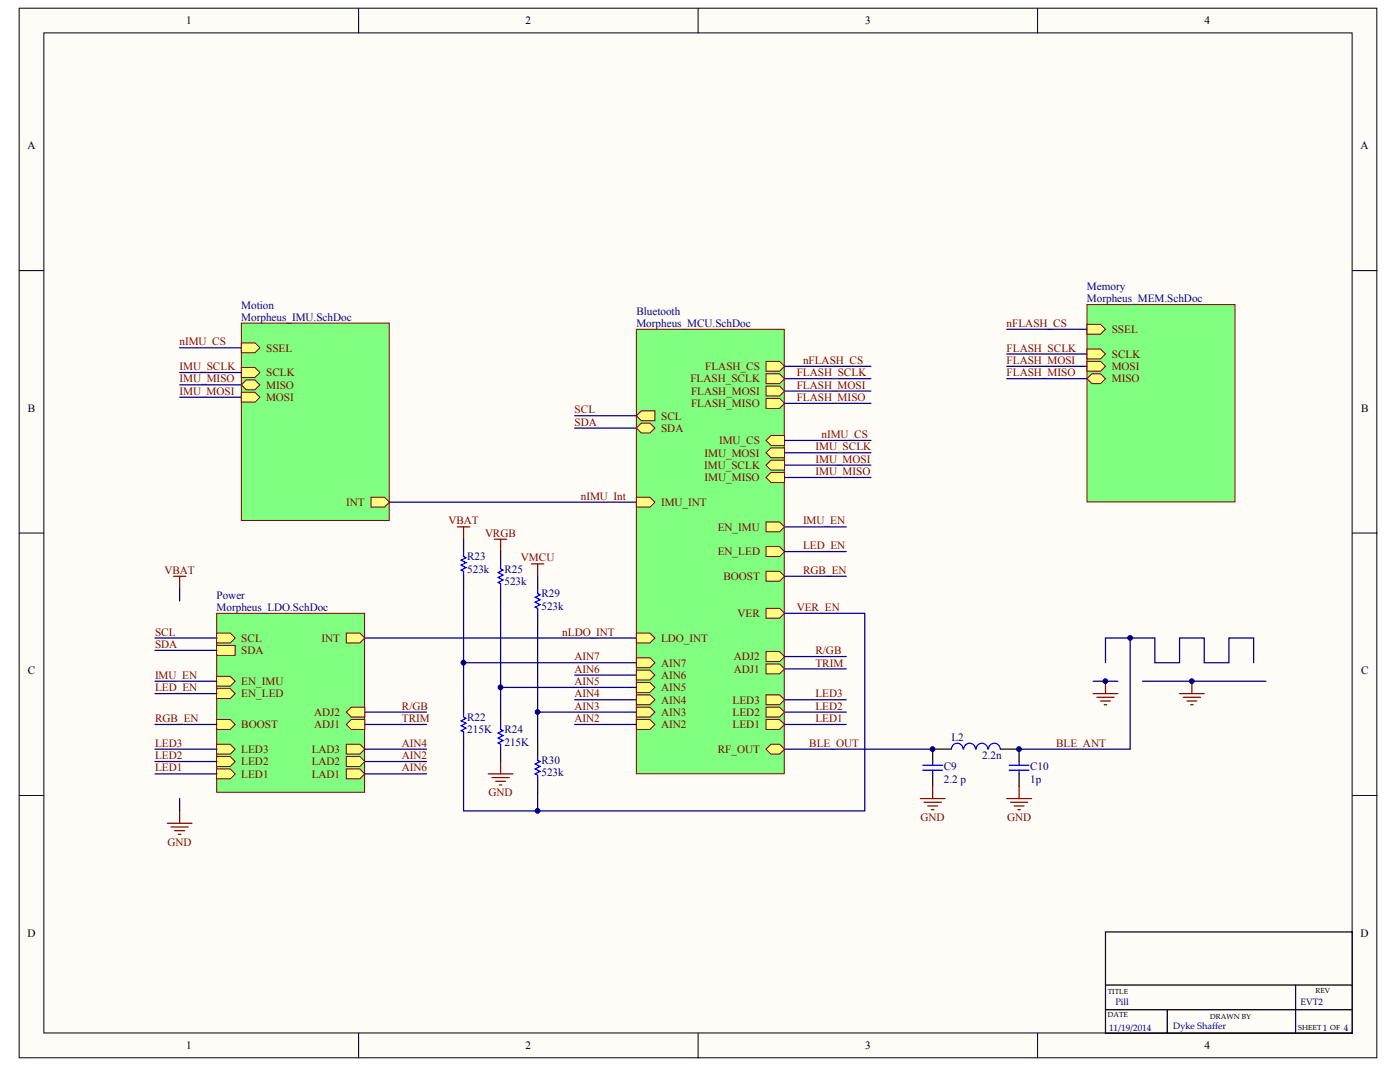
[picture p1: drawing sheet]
<svg xmlns="http://www.w3.org/2000/svg" width="274mm" height="209mm" viewBox="0 0 274 209" stroke-linecap="round" stroke-linejoin="round" font-family="sans-serif">
<g fill="#fffcf8" stroke="#000" stroke-width=".2">
<path d="M3.7 1.6h265.5v205.2h-265.5z"/>
<path d="M8.6 6.4h255.8v195.6h-255.8z"/>
</g>
<path d="M70.1 1.6v4.8M136.5 1.6v4.8M202.9 1.6v4.8M3.7 52.9h4.9M264.4 52.9h4.9M3.7 104.2h4.9M264.4 104.2h4.9M3.7 155.5h4.9M264.4 155.5h4.9M70.1 202v4.8M136.5 202v4.8M202.9 202v4.8" fill="none" stroke="#000" stroke-width=".2"/>
<path d="M216.2 182.2h48.2v19.8h-48.2zM216.2 197.4h48.2M216.2 192.6h48.2M228.2 197.4v4.6M253.3 192.6v9.4" fill="none" stroke="#000" stroke-width=".24"/>
<path d="M124.4 64.4h29v86.9h-29z" fill="#80ff80" stroke="#800000" stroke-width=".2"/>
<g fill="#ffff80" stroke="#800000" stroke-width=".2">
<path d="M149.8 73.1h2.6l1 .9-1 1h-2.6z" fill-rule="evenodd"/>
<path d="M149.8 70.7h2.6l1 .9-1 1h-2.6z" fill-rule="evenodd"/>
<path d="M124.4 97.2h2.7l1 1-1 .9h-2.7z" fill-rule="evenodd"/>
<path d="M149.8 135.8h2.6l1 1-1 1h-2.6z" fill-rule="evenodd"/>
<path d="M149.8 102h2.6l1 1-1 1h-2.6z" fill-rule="evenodd"/>
<path d="M124.4 131h2.7l1 1-1 1h-2.7z" fill-rule="evenodd"/>
<path d="M124.4 123.8h2.7l1 .9-1 1h-2.7z" fill-rule="evenodd"/>
<path d="M125.4 80.3h2.7v1.9h-2.7l-1-.9z" fill-rule="evenodd"/>
<path d="M125.4 82.7h1.7l1 1-1 1h-1.7l-1-1z" fill-rule="evenodd"/>
<path d="M124.4 128.6h2.7l1 1-1 .9h-2.7z" fill-rule="evenodd"/>
<path d="M149.8 106.9h2.6l1 .9-1 1h-2.6z" fill-rule="evenodd"/>
<path d="M124.4 135.8h2.7l1 1-1 1h-2.7z" fill-rule="evenodd"/>
<path d="M124.4 133.4h2.7l1 1-1 1h-2.7z" fill-rule="evenodd"/>
<path d="M124.4 140.7h2.7l1 .9-1 1h-2.7z" fill-rule="evenodd"/>
<path d="M124.4 138.3h2.7l1 .9-1 1h-2.7z" fill-rule="evenodd"/>
<path d="M150.8 145.5h1.6l1 1-1 .9h-1.6l-1-.9z" fill-rule="evenodd"/>
<path d="M149.8 127.4h2.6l1 1-1 .9h-2.6z" fill-rule="evenodd"/>
<path d="M149.8 129.8h2.6l1 1-1 .9h-2.6z" fill-rule="evenodd"/>
<path d="M149.8 138.3h2.6l1 .9-1 1h-2.6z" fill-rule="evenodd"/>
<path d="M149.8 140.7h2.6l1 .9-1 1h-2.6z" fill-rule="evenodd"/>
<path d="M149.8 111.7h2.6l1 1-1 .9h-2.6z" fill-rule="evenodd"/>
<path d="M149.8 118.9h2.6l1 1-1 1h-2.6z" fill-rule="evenodd"/>
<path d="M150.8 92.4h2.6v1.9h-2.6l-1-.9z" fill-rule="evenodd"/>
<path d="M150.8 90h2.6v1.9h-2.6l-1-1z" fill-rule="evenodd"/>
<path d="M150.8 87.6h2.6v1.9h-2.6l-1-1z" fill-rule="evenodd"/>
<path d="M150.8 85.1h2.6v2h-2.6l-1-1z" fill-rule="evenodd"/>
<path d="M149.8 75.5h2.6l1 1-1 .9h-2.6z" fill-rule="evenodd"/>
<path d="M149.8 77.9h2.6l1 1-1 .9h-2.6z" fill-rule="evenodd"/>
</g>
<path d="M153.4 74h16.9M153.4 71.6h16.9M76.2 98.2h48.2M112.4 81.3h12M112.4 83.7h12M153.4 86.1h16.9M153.4 103h12.1M71.3 124.7h53.1" fill="none" stroke="#000080" stroke-width=".24"/>
<path d="M212.5 59.6h29v38.5h-29z" fill="#80ff80" stroke="#800000" stroke-width=".2"/>
<g fill="#ffff80" stroke="#800000" stroke-width=".2">
<path d="M212.5 63.4h2.7l1 1-1 .9h-2.7z" fill-rule="evenodd"/>
<path d="M212.5 70.7h2.7l1 .9-1 1h-2.7z" fill-rule="evenodd"/>
<path d="M213.5 73.1h1.7l1 .9-1 1h-1.7l-1-1z" fill-rule="evenodd"/>
<path d="M212.5 68.2h2.7l1 1-1 1h-2.7z" fill-rule="evenodd"/>
</g>
<path d="M196.9 69.2h15.6M196.9 71.6h15.6M196.9 64.4h15.6M196.9 74h15.6" fill="none" stroke="#000080" stroke-width=".24"/>
<path d="M47.2 63.2h28.9v38.6h-28.9z" fill="#80ff80" stroke="#800000" stroke-width=".2"/>
<g fill="#ffff80" stroke="#800000" stroke-width=".2">
<path d="M47.2 76.7h2.7l.9 1-.9 .9h-2.7z" fill-rule="evenodd"/>
<path d="M48.2 74.3h1.7l.9 .9-.9 1h-1.7l-1-1z" fill-rule="evenodd"/>
<path d="M47.2 71.9h2.7l.9 .9-.9 1h-2.7z" fill-rule="evenodd"/>
<path d="M72.5 97.2h2.7l1 1-1 .9h-2.7z" fill-rule="evenodd"/>
<path d="M47.2 67h2.7l.9 1-.9 1h-2.7z" fill-rule="evenodd"/>
</g>
<path d="M35.1 68h12.1M35.1 72.8h12.1M35.1 75.2h12.1M35.1 77.7h12.1M153.4 107.8h12.1M90.6 129.6h33.8M112.4 132h12M112.4 136.8h12M112.4 141.6h12" fill="none" stroke="#000080" stroke-width=".24"/>
<path d="M42.4 119.9h28.9v35h-28.9z" fill="#80ff80" stroke="#800000" stroke-width=".2"/>
<g fill="#ffff80" stroke="#800000" stroke-width=".2">
<path d="M42.4 126.2h3.6v1.9h-3.6z" fill-rule="evenodd"/>
<path d="M67.7 123.8h2.7l.9 .9-.9 1h-2.7z" fill-rule="evenodd"/>
<path d="M42.4 123.8h2.6l1 .9-1 1h-2.6z" fill-rule="evenodd"/>
<path d="M67.7 145.5h2.7l.9 1-.9 .9h-2.7z" fill-rule="evenodd"/>
<path d="M67.7 147.9h2.7l.9 1-.9 1h-2.7z" fill-rule="evenodd"/>
<path d="M67.7 150.3h2.7l.9 1-.9 1h-2.7z" fill-rule="evenodd"/>
<path d="M68.7 138.3h2.6v1.9h-2.6l-1-1z" fill-rule="evenodd"/>
<path d="M42.4 134.6h2.6l1 1-1 1h-2.6z" fill-rule="evenodd"/>
<path d="M42.4 132.2h2.6l1 1-1 1h-2.6z" fill-rule="evenodd"/>
<path d="M42.4 140.7h2.6l1 .9-1 1h-2.6z" fill-rule="evenodd"/>
<path d="M68.7 140.7h2.6v1.9h-2.6l-1-1z" fill-rule="evenodd"/>
<path d="M42.4 145.5h2.6l1 1-1 .9h-2.6z" fill-rule="evenodd"/>
<path d="M42.4 147.9h2.6l1 1-1 1h-2.6z" fill-rule="evenodd"/>
<path d="M42.4 150.3h2.6l1 1-1 1h-2.6z" fill-rule="evenodd"/>
</g>
<g fill="none" stroke="#000080" stroke-width=".24">
<path d="M153.4 76.5h16.9M153.4 78.9h16.9M153.4 88.5h16.9M153.4 93.4h16.9M153.4 90.9h16.9M35.1 115.1v2.4M90.6 115.1v21.7M97.9 117.5v21.7M153.4 119.9h15.7v38.6h-64M153.4 112.7h12.1M30.3 124.7h12.1M30.3 127.2h12.1"/>
<path d="M30.3 133.2h12.1M30.3 135.6h12.1M71.3 139.2h12.1M97.9 134.4h26.5M105.1 139.2h19.3M105.1 122.3v23M153.4 130.8h12.1M153.4 128.4h12.1M153.4 139.2h12.1M153.4 136.8h12.1M213.8 133.2h4.8M216.2 129.6v-4.9h9.6v4.9h4.8v-4.9h4.9v4.9h4.8v-4.9h4.8v4.9"/>
<path d="M221 124.7v21.8h-21.7M223.4 133.2h24.1M30.3 141.6h12.1M30.3 146.5h12.1M30.3 148.9h12.1M30.3 151.3h12.1M35.1 156.1v2.4M71.3 141.6h12.1M71.3 146.5h12.1M71.3 148.9h12.1M71.3 151.3h12.1M90.6 146.5v12h14.5"/>
<path d="M105.1 154.9v3.6M153.4 141.6h12.1M153.4 146.5h29"/>
</g>
<g fill="none" stroke="#800000" stroke-width=".24">
<path d="M33.9 112.7h2.4M35.1 112.7v2.4M89.4 103h2.5M90.6 103v2.4M96.7 105.4h2.4M97.9 105.4v2.4M103.9 110.3h2.4M105.1 110.3v2.4M213.8 135.6h4.8M214.5 136.3h3.4M215.2 137.1h1.9M215.9 137.8h.5"/>
<path d="M216.2 133.2v2.4M230.6 135.6h4.9M231.4 136.3h3.4M232.1 137.1h1.9M232.8 137.8h.5M233.1 133.2v2.4M35.1 158.5v2.5M95.5 151.3h4.8M96.2 152h3.4M96.9 152.7h2M97.6 153.5h.5M97.9 148.9v2.4"/>
<path d="M180 156.1h4.8M180.7 156.9h3.4M181.4 157.6h1.9M182.1 158.3h.5M182.4 153.7v2.4M196.9 156.1h4.8M197.6 156.9h3.4M198.3 157.6h1.9M199 158.3h.5M199.3 153.7v2.4M32.7 161h4.8M33.4 161.7h3.4"/>
<path d="M34.2 162.4h1.9M34.9 163.1h.5"/>
</g>
<g fill="none" stroke="#000" stroke-width=".24">
<path d="M90.6 105.4v2.4M90.6 112.7v2.4M97.9 107.8v2.5M97.9 115.1v2.4M105.1 112.7v2.4M105.1 119.9v2.4M90.6 136.8v2.4M97.9 139.2v2.4M90.6 144.1v2.4M97.9 146.5v2.4M105.1 145.3v2.4M105.1 152.5v2.4"/>
<path d="M182.4 151.3v2.4M186 146.5h-3.6v2.4M195.6 146.5h3.7v2.4M199.3 151.3v2.4"/>
</g>
<g fill="none" stroke="#00f" stroke-width=".24">
<path d="M90.6 107.8v1l.5 .2-.9 .5 .9 .5-.9 .5 .9 .5-.9 .5 .4 .2v1M97.9 110.3v.9l.5 .3-1 .4 1 .5-1 .5 1 .5-1 .5 .5 .2v1M105.1 115.1v.9l.5 .3-1 .5 1 .5-1 .4 1 .5-1 .5 .5 .2v1M90.6 139.2v1l.5 .2-.9 .5 .9 .5-.9 .5 .9 .5-.9 .5 .4 .2v1M97.9 141.6v1l.5 .3-1 .4 1 .5-1 .5 1 .5-1 .5 .5 .2v1M105.1 147.7v.9l.5 .3-1 .5 1 .5-1 .4 1 .5-1 .5 .5 .2v1M180.4 149.6h3.9M180.4 150.6h3.9M182.4 148.9v.7M182.4 150.6v.7M186 146.4a1.13 1.13 0 0 1 1.2-1.1 1.13 1.13 0 0 1 1.1 1.1M188.5 146.4a1.15 1.15 0 0 1 1.1-1.1 1.15 1.15 0 0 1 1.1 1.1"/>
<path d="M190.9 146.4a1.13 1.13 0 0 1 1.1-1.1 1.13 1.13 0 0 1 1.1 1.1M193.3 146.4a1.15 1.15 0 0 1 1.1-1.1 1.15 1.15 0 0 1 1.2 1.1M197.3 149.6h3.9M197.3 150.6h3.9M199.3 148.9v.7M199.3 150.6v.7"/>
</g>
<g fill="#000080" stroke="#000080" stroke-width=".2">
<circle cx="90.6" cy="129.6" r=".46"/>
<circle cx="97.9" cy="134.4" r=".46"/>
<circle cx="105.1" cy="158.5" r=".46"/>
<circle cx="105.1" cy="139.2" r=".46"/>
<circle cx="182.3" cy="146.5" r=".46"/>
<circle cx="199.3" cy="146.5" r=".47"/>
<circle cx="216.1" cy="133.2" r=".46"/>
<circle cx="221" cy="124.7" r=".46"/>
<circle cx="233" cy="133.2" r=".46"/>
</g>
<g font-size="2.2">
<text x="36.4" y="4.8">1</text>
<text x="102.8" y="4.8">2</text>
<text x="169.1" y="4.8">3</text>
<text x="235.5" y="4.8">4</text>
<text x="5.4" y="29.2">A</text>
<text x="266" y="29.2">A</text>
<text x="5.4" y="80.5">B</text>
<text x="266.1" y="80.5">B</text>
<text x="5.4" y="131.8">C</text>
<text x="266.1" y="131.8">C</text>
<text x="5.4" y="183.1">D</text>
<text x="266" y="183.1">D</text>
<text x="36.4" y="205.2">1</text>
<text x="102.8" y="205.2">2</text>
<text x="169.1" y="205.2">3</text>
<text x="235.5" y="205.2">4</text>
</g>
<g font-size="2.2" fill="#000080">
<text x="212.5" y="56.7">Memory</text>
<text x="212.5" y="59.1">Morpheus_MEM.SchDoc</text>
<text x="47.2" y="60.3">Motion</text>
<text x="47.2" y="62.7">Morpheus_IMU.SchDoc</text>
<text x="124.4" y="61.5">Bluetooth</text>
<text x="124.4" y="63.9">Morpheus_MCU.SchDoc</text>
<text x="91.3" y="109.5">R23</text>
<text x="91.3" y="112">523k</text>
<text x="98.6" y="112">R25</text>
<text x="42.3" y="117">Power</text>
<text x="42.3" y="119.5">Morpheus_LDO.SchDoc</text>
<text x="98.6" y="114.4">523k</text>
<text x="105.9" y="116.8">R29</text>
<text x="105.9" y="119.2">523k</text>
<text x="91.3" y="140.9">R22</text>
<text x="91.3" y="143.4">215K</text>
<text x="98.6" y="143.4">R24</text>
<text x="98.6" y="145.8">215K</text>
<text x="105.9" y="149.4">R30</text>
<text x="186" y="144.8">L2</text>
<text x="192" y="148.4">2.2n</text>
<text x="105.9" y="151.8">523k</text>
<text x="184.6" y="150.6">C9</text>
<text x="184.6" y="153">2.2 p</text>
<text x="201.4" y="150.6">C10</text>
<text x="201.4" y="153">1p</text>
</g>
<g font-size="2.2" fill="#800000">
<text x="196.8" y="63.9">nFLASH_CS</text>
<text x="217.4" y="65.1">SSEL</text>
<text x="35.1" y="67.5">nIMU_CS</text>
<text x="52" y="68.7">SSEL</text>
<text x="157" y="71.1">nFLASH_CS</text>
<text x="196.8" y="71.1">FLASH_MOSI</text>
<text x="196.8" y="68.7">FLASH_SCLK</text>
<text x="217.4" y="70">SCLK</text>
<text x="35.1" y="77.2">IMU_MOSI</text>
<text x="35.1" y="72.4">IMU_SCLK</text>
<text x="35.1" y="74.8">IMU_MISO</text>
<text x="52" y="76">MISO</text>
<text x="52" y="73.6">SCLK</text>
<text x="135" y="74.8">FLASH_SCLK</text>
<text x="135.1" y="77.2">FLASH_MOSI</text>
<text x="137.9" y="72.4">FLASH_CS</text>
<text x="155.8" y="73.6">FLASH_SCLK</text>
<text x="155.8" y="76">FLASH_MOSI</text>
<text x="196.8" y="73.6">FLASH_MISO</text>
<text x="217.4" y="72.4">MOSI</text>
<text x="217.4" y="74.8">MISO</text>
<text x="52" y="78.4">MOSI</text>
<text x="112.4" y="80.8">SCL</text>
<text x="112.4" y="83.2">SDA</text>
<text x="129.3" y="82">SCL</text>
<text x="135.1" y="79.6">FLASH_MISO</text>
<text x="155.8" y="78.4">FLASH_MISO</text>
<text x="129.3" y="84.4">SDA</text>
<text x="137.8" y="89.3">IMU_MOSI</text>
<text x="140.6" y="86.8">IMU_CS</text>
<text x="159.5" y="88.1">IMU_SCLK</text>
<text x="160.6" y="85.7">nIMU_CS</text>
<text x="137.7" y="91.7">IMU_SCLK</text>
<text x="137.8" y="94.1">IMU_MISO</text>
<text x="159.5" y="90.5">IMU_MOSI</text>
<text x="159.5" y="92.9">IMU_MISO</text>
<text x="67.7" y="98.9">INT</text>
<text x="113.6" y="97.7">nIMU_Int</text>
<text x="129.3" y="98.9">IMU_INT</text>
<text x="87.7" y="102.5">VBAT</text>
<text x="94.8" y="104.9">VRGB</text>
<text x="140.3" y="103.8">EN_IMU</text>
<text x="157" y="102.5">IMU_EN</text>
<text x="157" y="107.4">LED_EN</text>
<text x="32.2" y="112.2">VBAT</text>
<text x="101.9" y="109.8">VMCU</text>
<text x="140.3" y="108.6">EN_LED</text>
<text x="141.4" y="113.4">BOOST</text>
<text x="157" y="112.2">RGB_EN</text>
<text x="155.8" y="119.5">VER_EN</text>
<text x="30.3" y="124.3">SCL</text>
<text x="47.2" y="125.5">SCL</text>
<text x="62.9" y="125.5">INT</text>
<text x="110" y="124.3">nLDO_INT</text>
<text x="129.3" y="125.5">LDO_INT</text>
<text x="144.2" y="120.6">VER</text>
<text x="30.3" y="126.7">SDA</text>
<text x="47.2" y="127.9">SDA</text>
<text x="112.4" y="129.1">AIN7</text>
<text x="112.4" y="131.5">AIN6</text>
<text x="129.3" y="130.3">AIN7</text>
<text x="143.5" y="129.1">ADJ2</text>
<text x="143.5" y="131.5">ADJ1</text>
<text x="159.5" y="130.3">TRIM</text>
<text x="159.5" y="127.9">R/GB</text>
<text x="30.3" y="135.2">LED_EN</text>
<text x="30.3" y="132.7">IMU_EN</text>
<text x="47.2" y="136.3">EN_LED</text>
<text x="47.2" y="133.9">EN_IMU</text>
<text x="112.4" y="133.9">AIN5</text>
<text x="112.4" y="136.3">AIN4</text>
<text x="129.3" y="132.7">AIN6</text>
<text x="129.3" y="137.6">AIN4</text>
<text x="129.3" y="135.2">AIN5</text>
<text x="143.3" y="137.6">LED3</text>
<text x="159.5" y="136.3">LED3</text>
<text x="30.3" y="141.2">RGB_EN</text>
<text x="47.2" y="142.4">BOOST</text>
<text x="61.4" y="140">ADJ2</text>
<text x="61.4" y="142.4">ADJ1</text>
<text x="78.6" y="138.8">R/GB</text>
<text x="78.6" y="141.2">TRIM</text>
<text x="112.4" y="141.2">AIN2</text>
<text x="112.4" y="138.8">AIN3</text>
<text x="129.3" y="142.4">AIN2</text>
<text x="129.3" y="140">AIN3</text>
<text x="143.3" y="140">LED2</text>
<text x="143.3" y="142.4">LED1</text>
<text x="159.5" y="138.8">LED2</text>
<text x="159.5" y="141.2">LED1</text>
<text x="30.3" y="148.4">LED2</text>
<text x="30.3" y="146">LED3</text>
<text x="47.2" y="147.2">LED3</text>
<text x="47.2" y="149.6">LED2</text>
<text x="61" y="147.2">LAD3</text>
<text x="61" y="149.6">LAD2</text>
<text x="78.6" y="146">AIN4</text>
<text x="78.6" y="148.4">AIN2</text>
<text x="140.3" y="147.2">RF_OUT</text>
<text x="158.2" y="146">BLE_OUT</text>
<text x="206.5" y="146">BLE_ANT</text>
<text x="30.3" y="150.8">LED1</text>
<text x="47.2" y="152">LED1</text>
<text x="61" y="152">LAD1</text>
<text x="78.6" y="150.8">AIN6</text>
<text x="95.5" y="155.7">GND</text>
<text x="180" y="160.5">GND</text>
<text x="196.9" y="160.5">GND</text>
<text x="32.8" y="165.3">GND</text>
</g>
<g font-size="1.8" fill="#000080">
<text x="218.1" y="196.4">Pill</text>
<text x="254.3" y="196.4">EVT2</text>
<text x="216.9" y="201.5">11/19/2014</text>
<text x="229.4" y="201.2">Dyke Shaffer</text>
<text x="258.6" y="201.5">1</text>
<text x="262.8" y="201.5">4</text>
</g>
<g font-size="1.4">
<text x="216.6" y="194.3">TITLE</text>
<text x="257.2" y="194.1">REV</text>
<text x="216.6" y="198.9">DATE</text>
<text x="236.7" y="199.2">DRAWN BY</text>
<text x="253.8" y="201.3">SHEET</text>
<text x="260.1" y="201.3">OF</text>
</g>
</svg>
